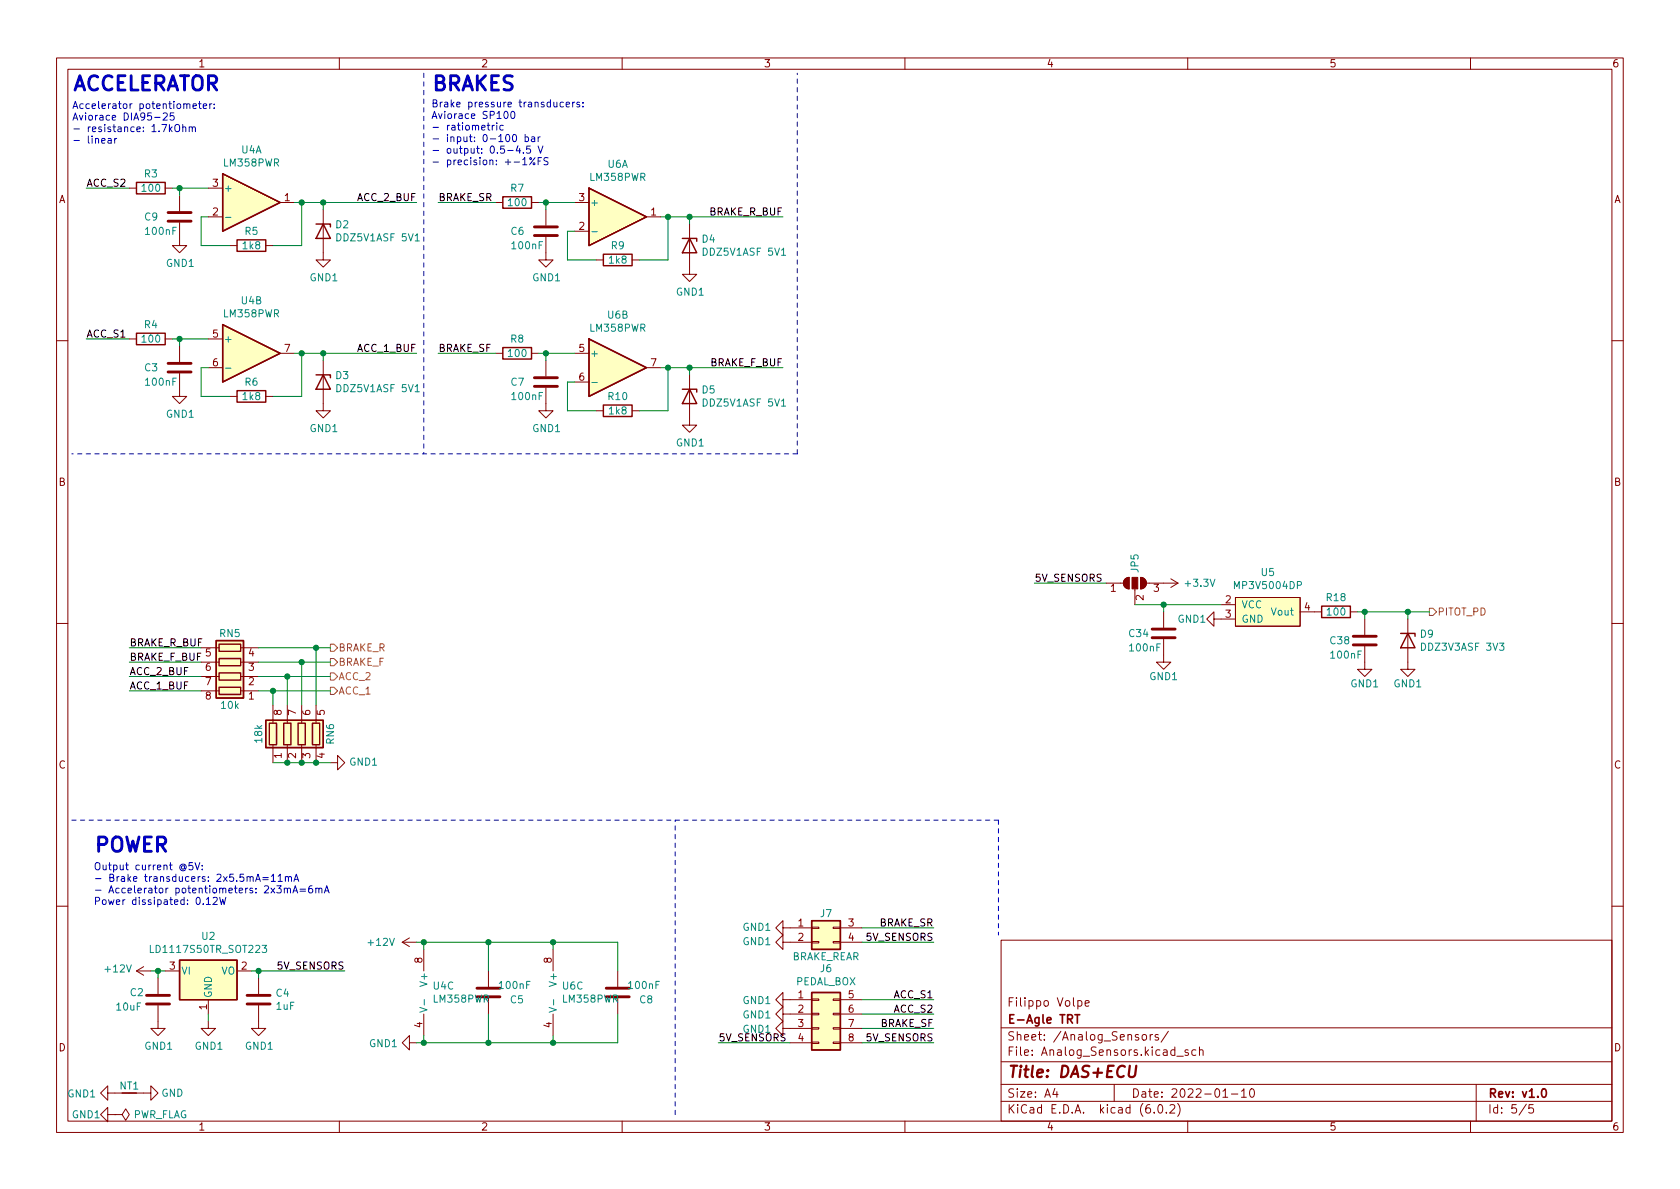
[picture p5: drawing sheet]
<svg xmlns="http://www.w3.org/2000/svg" width="297mm" height="210mm" viewBox="0 0 297 210" stroke-linecap="round" stroke-linejoin="round" font-family="sans-serif">
<g fill="none" stroke="#840000" stroke-width=".18">
<path d="M10 10.2h277v190.1h-277zM12 12.2h273v186.1h-273zM60 10.2v2M110 10.2v2M160 10.2v2M210 10.2v2M260 10.2v2M22.9 33.3h1.2M29.2 33.3h1.3M31.7 39.4v4h1.3l-1.3 1.3-1.2-1.3h1.2M31.7 34.5v2.8M36.8 38.3h2.6"/>
<path d="M36.8 33.3h2.6M49.5 35.8h2.6M57.1 37.1v8.9h1.3l-1.3 1.2-1.2-1.2h1.2M87.6 35.8h1.3M94 35.8h1.2M96.5 37.1v2.8M101.6 35.8h2.5M114.3 38.3h2.5M121.9 39.6v8.9h1.3l-1.3 1.3-1.3-1.3h1.3M22.9 59.9h1.2M29.2 59.9h1.3M36.8 59.9h2.6"/>
<path d="M40.6 43.4h1.3M47 43.4h1.3M96.5 41.9v4.1h1.3l-1.3 1.2-1.3-1.2h1.3M101.6 40.9h2.5M105.4 46h1.3M111.8 46h1.2M10 60.2h2M31.7 66v4.1h1.3l-1.3 1.3-1.2-1.3h1.2M31.7 61.2v2.8M36.8 65h2.6M40.6 70.1h1.3M47 70.1h1.3"/>
<path d="M49.5 62.5h2.6M57.1 63.7v8.9h1.3l-1.3 1.3-1.2-1.3h1.2M87.6 62.5h1.3M94 62.5h1.2M96.5 68.6v4h1.3l-1.3 1.3-1.3-1.3h1.3M96.5 63.7v2.8M101.6 62.5h2.5M101.6 67.6h2.5M105.4 72.6h1.3M111.8 72.6h1.2M114.3 65h2.5M121.9 66.3v8.9h1.3l-1.3 1.2-1.3-1.2h1.3"/>
<path d="M285 60.2h2M10 110.2h2M35.6 119.6h3.1M35.6 117.1h3.1M35.6 114.5h3.1M42.5 119.6h3.2M42.5 117.1h3.2M42.5 114.5h3.2M195.6 103.1h3M198.9 102.4l.7-.3v2a1.02 1.02 0 0 1-.9-.6 1.02 1.02 0 0 1 .2-1.1zM200.7 104.1v2.8M201.7 102.1a1.02 1.02 0 0 1 1 1 1.02 1.02 0 0 1-1 1z"/>
<path d="M202.7 103.1h5.6M205.7 113v4.1h1.3l-1.3 1.3-1.2-1.3h1.2M205.7 108.2v2.8M207 102.4l1.3 .7M208.3 103.1l-1.3 .8M214.6 109.5v-1.3l-1.2 1.3 1.2 1.2v-1.2h3.8M215.9 106.9h2.5M218.4 105.7h11.5v5h-11.5zM229.9 108.2h3.8M238.8 108.2h1.2M241.3 114.3v4.1h1.3l-1.3 1.2-1.3-1.2h1.3M241.3 109.5v2.8"/>
<path d="M248.9 109.5v8.9h1.3l-1.3 1.2-1.3-1.2h1.3M285 110.2h2M35.6 122.2h3.1M42.5 122.2h3.2M48.3 124.7v3.2M48.3 131.7v3.2M50.8 124.7v3.2M50.8 131.7v3.2M53.3 124.7v3.2M53.3 131.7v3.2M55.9 124.7v3.2M55.9 131.7v3.2"/>
<path d="M58.4 134.9h1.3v-1.3l1.3 1.3-1.3 1.2v-1.2M10 160.2h2M24.1 171.7l1.3 .8M24.1 171.7h2.6M25.4 170.9l-1.3 .8M27.9 177.8v4.1h1.3l-1.3 1.2-1.2-1.2h1.2M27.9 173v2.8M29.2 171.7h2.5M36.8 176.8v2.5M41.9 171.7h2.5M45.7 177.8v4.1h1.3l-1.3 1.2-1.3-1.2h1.3M45.7 173v2.8"/>
<path d="M71.1 166.6l1.3 .8M71.1 166.6h2.6M72.4 165.9l-1.3 .7M74.9 167.9v3.8M74.9 179.3v3.8M86.4 171.7v2.8M86.4 176.5v2.8M97.8 167.9v3.8M97.8 179.3v3.8M109.2 171.7v2.8M109.2 176.5v2.8M138.4 179.3v-1.3l-1.2 1.3 1.2 1.3v-1.3h5.1"/>
<path d="M138.4 176.8v-1.3l-1.2 1.3 1.2 1.2v-1.2h5.1M138.4 166.6v1.3l-1.2-1.3 1.2-1.3v1.3h5.1M138.4 164.1v1.2l-1.2-1.2 1.2-1.3v1.3h5.1M143.5 179.2h1.3v.2h-1.3zM143.5 176.7h1.3v.2h-1.3zM143.5 166.5h1.3v.2h-1.3zM143.5 164h1.3v.2h-1.3zM147.3 179.2h1.3v.2h-1.3zM147.3 176.7h1.3v.2h-1.3zM147.3 166.5h1.3v.2h-1.3zM147.3 164h1.3v.2h-1.3zM148.6 166.6h3.8"/>
<path d="M148.6 176.8h3.8M148.6 179.3h3.8M148.6 164.1h3.8M177 166.3h108v32h-108zM190.6 177l.4-.1 .3 .3v.4l-.2 .3h-.5M191.9 177.4l.7-.1-.1-.3-.4-.1-.2 .2v.8h.6M285 160.2h2M19 193.3v-1.3l-1.2 1.3 1.2 1.3v-1.3h7.7v-1.3l1.2 1.3-1.2 1.3v-1.3M19 197.1v-1.3l-1.2 1.3 1.2 1.3v-1.3h1.3M20.3 197.1h1.3l.6-1 .7 1-.7 1-.6-1M20.3 197.1h.1M36.8 180.6v1.3h1.3l-1.3 1.2-1.2-1.2h1.2"/>
<path d="M60 198.3v2M72.4 184.4v-1.3l-1.3 1.3 1.3 1.3v-1.3h1.3M110 198.3v2M138.4 181.9v-1.3l-1.2 1.3 1.2 1.2v-1.2h5.1M139.7 184.4h3.8M143.5 184.3h1.3v.2h-1.3zM143.5 181.7h1.3v.3h-1.3zM147.3 184.3h1.3v.2h-1.3zM147.3 181.7h1.3v.3h-1.3zM148.6 181.9h3.8M148.6 184.4h3.8M160 198.3v2"/>
<path d="M177 194.8h108M177 191.8h108M177 187.8h108M177 181.8h108M186.5 192.5l-.4 1h1M186.9 193v1M197 191.8v3M202 183.1l.2-.2 .4 .2 .1 .5-.1 .3h-.4l-.2-.1zM203.4 182.9v1M203.8 182.9l-.3 .1-.1 .2M204.1 196.7v.1M204.8 183l-.4-.1-.2 .2 .1 .3 .5 .1v.4h-.6"/>
<path d="M204.9 195.4l.2-.1a.81 .81 0 0 1 .6 .7 .81 .81 0 0 1-.3 .8h-.2a.81 .81 0 0 1-.6-.6 .81 .81 0 0 1 .3-.8zM206.2 196.7v.1M206.6 182.4l-1.3 1.9M206.9 195.5l.5-.2 .2 .2 .1 .3-.9 1h.9M208.1 186.8h1.1M208.2 195.1a1.72 1.72 0 0 1 0 2.3M210 198.3v2M210.1 185.7l-.4-.1-.2 .2 .1 .3 .5 .1v.4h-.6M211.4 185.7l-.4-.1-.3 .3v.4l.2 .3h.5M212.1 185.8l.2-.2 .3 .1 .1 .9M212.1 185.1v1.5M216.2 194h.9"/>
<path d="M217.7 193.5h1.2M219.5 193l.4-.5v1.5M219.5 194h.9M221.1 192.7l.2-.2a.81 .81 0 0 1 .6 .7 .81 .81 0 0 1-.3 .8h-.2a.81 .81 0 0 1-.3-1.3zM260 198.3v2M261 191.8v6.5M269.9 195.3l-1.3 1.9M271.1 195.3h-.7l-.1 .7 .2-.1 .5 .1 .2 .2-.1 .5-.2 .1-.6-.1"/>
</g>
<path d="M190.1 179.4h.8M190.5 179.4v1.5M272.8 192.6l.1-.1a.81 .81 0 0 1 .6 .7 .81 .81 0 0 1-.3 .8h-.1a.81 .81 0 0 1-.6-.6 .81 .81 0 0 1 .3-.8z" fill="none" stroke="#840000" stroke-width=".3"/>
<path d="M199.8 188.5l-.2 1.6 .1 .3a.66 .66 0 0 0 1-.3l.2-1.6" fill="none" stroke="#840000" stroke-width=".4"/>
<g fill="#ffffc2" stroke="#ffffc2" stroke-width=".18">
<path d="M218.4 105.7h11.5v5h-11.5z"/>
<path d="M104.1 59.9l10.2 5.1-10.2 5.1z"/>
<path d="M104.1 33.3l10.2 5-10.2 5.1z"/>
<path d="M39.4 57.4l10.1 5.1-10.1 5.1z"/>
<path d="M39.4 30.7l10.1 5.1-10.1 5.1z"/>
<path d="M38.2 113.3h4.9v10.1h-4.9z"/>
<path d="M31.7 169.8h10.2v7h-10.2z"/>
<path d="M47 127.4h10.1v4.8h-10.1z"/>
<path d="M143.5 175.5h5.1v10.2h-5.1z"/>
<path d="M143.5 162.8h5.1v5.1h-5.1z"/>
</g>
<g fill="none" stroke="#840000" stroke-width=".51">
<path d="M29.7 39.1h4.1M29.7 37.6h4.1M94.5 41.7h4.1M94.5 40.1h4.1M29.7 65.8h4.1M29.7 64.3h4.1M94.5 68.3h4.1M94.5 66.8h4.1M203.7 112.8h4.1M203.7 111.2h4.1M239.3 114h4M239.3 112.5h4"/>
<path d="M25.9 177.5h4.1M25.9 176h4.1M43.7 177.5h4.1M43.7 176h4.1M84.3 174.7h4.1M84.3 176.3h4.1M107.2 174.7h4.1M107.2 176.3h4.1"/>
</g>
<g fill="none" stroke="#840000" stroke-width=".25">
<path d="M24.1 32.3h5.1v2h-5.1zM39.4 30.7l10.1 5.1-10.1 5.1zM55.9 39.6h2.5v.5M57.1 39.6l1.3 2.6h-2.5zM88.9 34.8h5.1v2h-5.1zM104.1 33.3l10.2 5-10.2 5.1zM24.1 58.9h5.1v2.1h-5.1zM39.4 57.4l10.1 5.1-10.1 5.1zM41.9 42.4h5.1v2h-5.1zM104.1 59.9l10.2 5.1-10.2 5.1zM106.7 45h5.1v2h-5.1zM120.6 42.2h2.6v.5"/>
<path d="M121.9 42.2l1.3 2.5h-2.6zM41.9 69.1h5.1v2h-5.1zM55.9 66.3h2.5v.5M57.1 66.3l1.3 2.5h-2.5zM88.9 61.5h5.1v2h-5.1zM106.7 71.6h5.1v2.1h-5.1zM120.6 68.8h2.6v.5M121.9 68.8l1.3 2.6h-2.6zM38.2 113.3h4.9v10.1h-4.9zM38.7 119h3.8v1.3h-3.8zM38.7 116.5h3.8v1.2h-3.8zM38.7 113.9h3.8v1.3h-3.8z"/>
<path d="M233.7 107.2h5.1v2h-5.1zM247.6 112h2.6v.5M248.9 112l1.3 2.5h-2.6zM38.7 121.5h3.8v1.3h-3.8zM47 127.4h10.1v4.8h-10.1zM47.6 127.9h1.3v3.8h-1.3zM50.2 127.9h1.2v3.8h-1.2zM52.7 127.9h1.3v3.8h-1.3zM55.2 127.9h1.3v3.8h-1.3zM31.7 169.8h10.2v7h-10.2zM143.5 175.5h5.1v10.2h-5.1zM143.5 162.8h5.1v5.1h-5.1z"/>
<path d="M21.6 193.3h2.5"/>
</g>
<g fill="none" stroke="#008484" stroke-width=".18">
<path d="M39.9 38.4h.9M73.4 42.6h.7M104.6 41h1M138.2 45.1h.7M39.9 65.1h.9M73.4 69.3h.7M104.6 67.6h1M138.2 71.8h.7M26.6 167.2v1.2h.6M46.4 167.2h.7l-.4 .5 .4 .1v.5l-.2 .1-.5-.1M74.2 178.1l1.3 .5-1.3 .4M75 176.8v.9"/>
<path d="M97.1 178.1l1.3 .5-1.3 .4M97.9 176.8v.9"/>
</g>
<g fill="#840000" stroke="#840000" stroke-width=".18">
<path d="M198.9 102.4l.7-.3v2a1.02 1.02 0 0 1-.9-.6 1.02 1.02 0 0 1 .2-1.1z"/>
<path d="M200.2 102.1h1v2h-1z"/>
<path d="M201.7 102.1a1.02 1.02 0 0 1 1 1 1.02 1.02 0 0 1-1 1z"/>
</g>
<path d="M58.4 116.5h.7l.6 .6-.6 .6h-.7zM58.4 113.9h.7l.6 .6-.6 .7h-.7zM58.4 119h.7l.6 .6-.6 .7h-.7zM252.7 107.6h.7l.6 .6-.6 .6h-.7zM58.4 121.5h.7l.6 .7-.6 .6h-.7z" fill="none" stroke="#848400" stroke-width=".18"/>
<g fill="none" stroke="#0000c2" stroke-width=".18">
<path d="M30.7 20h-.6v.6l.2-.1h.4l.1 .2-.1 .4-.1 .1-.5-.1M34.1 18.8l.6-.2v-.2l-.4-.1-.2 .2 .1 .6h.5M35.1 18.3h.5M35.3 17.9v1.1l.3 .2M35.9 18.8l.6-.2v-.2l-.4-.1-.2 .2 .1 .6h.5M37.1 18.3v.9M37.5 18.3l-.4 .3M37.9 19.1v.1M37.9 18.4v.1M89.2 19.8l.2-.1a.68 .68 0 0 1 .4 .6 .68 .68 0 0 1-.4 .7l-.2-.2-.1-.3zM90.4 19.8l.2-.1a.68 .68 0 0 1 .4 .6 .68 .68 0 0 1-.4 .7l-.2-.2-.1-.3zM99.6 18.1h-.3l-.3 .2 .1 .6h.5"/>
<path d="M100.1 18.5l.6-.1-.1-.3h-.3l-.2 .1 .1 .7h.4M101.3 18.1v.8M101.6 18.1l-.3 .2M102.5 18.1h-.3l-.2 .1v.2l.5 .2v.3h-.5M103.1 18.8v.1M103.1 18.1v.1M19.1 24.5h.5l.1 .8M19.7 24.8h-.5l-.1 .2 .1 .3h.5M20.3 24.5v.8M20.6 24.5l-.3 .2M27.4 20.8h.9M28.9 20.1l.4-.1 .3 .3-.8 .9h.8"/>
<path d="M31.1 22.1l.1-.1a.43 .43 0 0 1 .6 .4v.5a.42 .42 0 0 1-.5 .4 .42 .42 0 0 1-.4-.4v-.5zM32.3 22.6l.2-.2 .3 .1 .1 .8M32.3 22v1.3M33.5 22.6l.1-.2 .3 .1 .1 .8M33.5 22.4v.9M34 22.6l.2-.2 .3 .1v.8M86.1 22.2h.5M86.3 21.7v1.1l.3 .2M87 22.2v.8M87.4 22.2l-.4 .2M87.8 21.7v.2M87.8 22.2v.8"/>
<path d="M89 22.2h-.4l-.2 .2 .1 .5h.5M90.7 23.9l.2-.1a.68 .68 0 0 1 .5 .6 .68 .68 0 0 1-.5 .6l-.2-.1-.1-.3zM91.6 25.8l-.3 .9h.8M91.9 26.2v.9M92.4 28.2l.4-.3v1.2M92.4 29.1h.7M92.5 27v.1M92.8 24.3l.4-.1 .3 .2-.2 .6h-.5M92.8 23.8v1.2M93.8 25.8h-.7v.6l.2-.1 .4 .1 .1 .1v.5l-.2 .1-.5-.1M94 24.3h.5v.7M94.5 24.5l-.4 .1-.2 .1 .2 .3h.4"/>
<path d="M94.6 27.9l-1 1.2M95.1 25.8l.5 1.3 .4-1.3M95.1 24.2v.8M95.1 28.5h.5M95.5 24.2l-.4 .2M95.7 27.9h-.6v1.2M96.9 27.9h-.5l-.2 .2 .1 .3 .5 .3v.3l-.1 .1h-.5M34.1 152.5h-.6l-.1 .6 .2-.1 .4 .1 .1 .2v.4l-.2 .1-.5-.1M34.5 152.5l.4 1.3 .4-1.3M35.8 153.7v.1M35.8 153v.1M36.5 159l.3-.3v1.2"/>
<path d="M36.5 159.9h.7M37.7 158.8l.5-.1 .2 .3-.8 .9h.8M38.8 158.7l.3 1.2 .3-.9 .2 .9 .3-1.2M46.5 155.2h.9M46.5 155.6h.9M48 155l.3-.4v1.3M48 155.9h.7M49.2 155l.3-.4v1.3M49.2 155.9h.7M50.3 157.2l.2-.1h.3v.8M50.5 155.1l.1-.1 .3 .1 .1 .8M50.5 155v.9"/>
<path d="M50.8 157.2l.2-.1h.3l.1 .8M51 155.2l.2-.2 .3 .1v.8M51.8 157.9l.4-1.3 .4 1.3M51.9 157.5h.6M52 155.9l.4-1.3 .4 1.3M52.1 155.5h.6M53.1 157.2h.9M53.1 157.6h.9M55.2 156.6l-.4 .1a.86 .86 0 0 0 0 1.2l.4-.1 .1-.4-.3-.3h-.2l-.2 .3M55.8 157.2l.2-.1h.3l.1 .8M55.8 157.1v.8M56.4 157.2l.2-.1h.3v.8"/>
<path d="M57.3 157.9l.5-1.3 .4 1.3M57.5 157.5h.6"/>
<circle cx="93.8" cy="28" r=".18"/>
<circle cx="94.4" cy="29" r=".18"/>
</g>
<path d="M74.9 12.9v67.4M141 80.3v-67.4M141 80.3h-128.3M12.7 145h163.8M176.5 145v20.3M119.4 197.1v-52.1" fill="none" stroke="#0000c2" stroke-width=".18" stroke-dasharray=".8 .8"/>
<g fill="none" stroke="#008400" stroke-width=".18">
<path d="M15.2 33.3h7.7M30.5 33.3h6.3M31.7 33.3v1.2M36.8 38.3h-1.2v5.1h5M52.1 35.8h21.6M53.3 35.8v7.6h-5M57.1 35.8v1.3M77.5 35.8h10.1M95.2 35.8h6.4M96.5 35.8v1.3M116.8 38.3h21.6M118.1 38.3v7.7h-5.1"/>
<path d="M121.9 38.3v1.3M15.2 59.9h7.7M30.5 59.9h6.3M31.7 59.9v1.3M101.6 40.9h-1.3v5.1h5.1M36.8 65h-1.2v5.1h5M52.1 62.5h21.6M53.3 62.5v7.6h-5M57.1 62.5v1.2M77.5 62.5h10.1M95.2 62.5h6.4M96.5 62.5v1.2"/>
<path d="M101.6 67.6h-1.3v5h5.1M116.8 65h21.6M118.1 65v7.6h-5.1M121.9 65v1.3M22.9 119.6h12.7M22.9 117.1h12.7M22.9 114.5h12.7M45.7 119.6h12.7M45.7 117.1h12.7M45.7 114.5h12.7M50.8 119.6v5.1M53.3 117.1v7.6"/>
<path d="M55.9 114.5v10.2M182.9 103.1h12.7M200.7 106.9h15.2M205.7 106.9v1.3M240 108.2h12.7M241.3 108.2v1.3M248.9 108.2v1.3M22.9 122.2h12.7M45.7 122.2h12.7M48.3 134.9h10.1M48.3 122.2v2.5M26.7 171.7h2.5"/>
<path d="M27.9 171.7v1.3M36.8 179.3v1.3M44.4 171.7h16.6M45.7 171.7v1.3M73.7 166.6h35.5v5.1M74.9 166.6v1.3M86.4 166.6v5.1M86.4 179.3v5.1M97.8 166.6v1.3M109.2 179.3v5.1h-35.5M152.4 166.6h12.7M152.4 179.3h12.7"/>
<path d="M152.4 176.8h12.7M152.4 164.1h12.7M74.9 183.1v1.3M97.8 183.1v1.3M127 184.4h12.7M152.4 184.4h12.7M152.4 181.9h12.7"/>
</g>
<g fill="#008400" stroke="#008400" stroke-width=".18">
<circle cx="50.8" cy="119.6" r=".46"/>
<circle cx="53.3" cy="117.1" r=".46"/>
<circle cx="48.3" cy="122.2" r=".46"/>
<circle cx="55.9" cy="114.5" r=".46"/>
<circle cx="57.1" cy="35.8" r=".46"/>
<circle cx="57.1" cy="62.5" r=".46"/>
<circle cx="53.3" cy="35.8" r=".46"/>
<circle cx="74.9" cy="166.6" r=".46"/>
<circle cx="45.7" cy="171.7" r=".46"/>
<circle cx="50.8" cy="134.9" r=".46"/>
<circle cx="55.9" cy="134.9" r=".46"/>
<circle cx="53.3" cy="134.9" r=".46"/>
<circle cx="27.9" cy="171.7" r=".46"/>
<circle cx="53.3" cy="62.5" r=".46"/>
<circle cx="31.7" cy="59.9" r=".46"/>
<circle cx="31.7" cy="33.3" r=".46"/>
<circle cx="96.5" cy="35.8" r=".46"/>
<circle cx="96.5" cy="62.5" r=".46"/>
<circle cx="248.9" cy="108.2" r=".46"/>
<circle cx="118.1" cy="38.3" r=".46"/>
<circle cx="118.1" cy="65" r=".46"/>
<circle cx="121.9" cy="38.3" r=".46"/>
<circle cx="97.8" cy="166.6" r=".46"/>
<circle cx="97.8" cy="184.4" r=".46"/>
<circle cx="121.9" cy="65" r=".46"/>
<circle cx="241.3" cy="108.2" r=".46"/>
<circle cx="205.7" cy="106.9" r=".46"/>
<circle cx="86.4" cy="184.4" r=".46"/>
<circle cx="74.9" cy="184.4" r=".46"/>
<circle cx="86.4" cy="166.6" r=".46"/>
</g>
<g font-size="3.5" fill="#0000c2">
<text x="12.7" y="16">ACCELERATOR</text>
<text x="76.2" y="16">BRAKES</text>
<text x="16.5" y="150.7">POWER</text>
</g>
<text font-size="2.8" fill="#840000" x="178" y="190.6">Title: DAS+ECU</text>
<g font-size="2.1" fill="#840000">
<text x="178" y="178">Filippo Volpe</text>
<text x="178" y="184">Sheet: /Analog_Sensors/</text>
<text x="178" y="181">E-Agle TRT</text>
<text x="178" y="186.7">File: Analog_Sensors.kicad_sch</text>
<text x="178" y="196.9">KiCad E.D.A. kicad (6.0.2)</text>
<text x="178" y="194.1">Size: A4</text>
<text x="200" y="194.1">Date: 2022-01-10</text>
<text x="263" y="194.1">Rev: v1.0</text>
<text x="263" y="196.9">Id: 5/5</text>
</g>
<g font-size="1.8" fill="#840000">
<text x="35" y="11.9">1</text>
<text x="85" y="11.9">2</text>
<text x="135" y="11.9">3</text>
<text x="185" y="11.9">4</text>
<text x="235" y="11.9">5</text>
<text x="285" y="11.9">6</text>
<text x="10.3" y="35.9">A</text>
<text x="37.6" y="33">3</text>
<text x="50.3" y="35.6">1</text>
<text x="102.4" y="35.6">3</text>
<text x="285.3" y="35.9">A</text>
<text x="37.6" y="38.1">2</text>
<text x="102.4" y="40.6">2</text>
<text x="115.1" y="38.1">1</text>
<text x="37.6" y="59.7">5</text>
<text x="37.6" y="64.8">6</text>
<text x="50.3" y="62.2">7</text>
<text x="102.4" y="62.2">5</text>
<text x="115.1" y="64.8">7</text>
<text x="102.4" y="67.3">6</text>
<text x="10.3" y="85.9">B</text>
<text x="285.3" y="85.9">B</text>
<text x="196.4" y="104.6">1</text>
<text x="202.2" y="106.2" transform="rotate(-90 202.2 106.2)">2</text>
<text x="204" y="104.6">3</text>
<text x="216.7" y="106.7">2</text>
<text x="230.6" y="107.9">4</text>
<text x="216.7" y="109.2">3</text>
<text x="36.3" y="116.1">5</text>
<text x="36.3" y="118.6">6</text>
<text x="44" y="118.6">3</text>
<text x="44" y="116.1">4</text>
<text x="36.3" y="121.2">7</text>
<text x="36.3" y="123.7">8</text>
<text x="44" y="123.7">1</text>
<text x="44" y="121.2">2</text>
<text x="49.8" y="126.5" transform="rotate(-90 49.8 126.5)">8</text>
<text x="52.3" y="126.5" transform="rotate(-90 52.3 126.5)">7</text>
<text x="54.9" y="126.5" transform="rotate(-90 54.9 126.5)">6</text>
<text x="57.4" y="126.5" transform="rotate(-90 57.4 126.5)">5</text>
<text x="10.3" y="135.9">C</text>
<text x="49.8" y="134.1" transform="rotate(-90 49.8 134.1)">1</text>
<text x="52.3" y="134.1" transform="rotate(-90 52.3 134.1)">2</text>
<text x="54.9" y="134.1" transform="rotate(-90 54.9 134.1)">3</text>
<text x="57.4" y="134.1" transform="rotate(-90 57.4 134.1)">4</text>
<text x="285.3" y="135.9">C</text>
<text x="141.1" y="163.8">1</text>
<text x="141.1" y="166.4">2</text>
<text x="150" y="163.8">3</text>
<text x="150" y="166.4">4</text>
<text x="30" y="171.4">3</text>
<text x="42.7" y="171.4">2</text>
<text x="74.7" y="170.3" transform="rotate(-90 74.7 170.3)">8</text>
<text x="97.5" y="170.3" transform="rotate(-90 97.5 170.3)">8</text>
<text x="36.6" y="178.5" transform="rotate(-90 36.6 178.5)">1</text>
<text x="141.1" y="176.5">1</text>
<text x="141.1" y="179.1">2</text>
<text x="150" y="176.5">5</text>
<text x="150" y="179.1">6</text>
<text x="10.3" y="185.9">D</text>
<text x="74.7" y="181.7" transform="rotate(-90 74.7 181.7)">4</text>
<text x="97.5" y="181.7" transform="rotate(-90 97.5 181.7)">4</text>
<text x="141.1" y="181.6">3</text>
<text x="141.1" y="184.1">4</text>
<text x="150" y="181.6">7</text>
<text x="150" y="184.1">8</text>
<text x="285.3" y="185.9">D</text>
<text x="35" y="199.9">1</text>
<text x="85" y="199.9">2</text>
<text x="135" y="199.9">3</text>
<text x="185" y="199.9">4</text>
<text x="235" y="199.9">5</text>
<text x="285" y="199.9">6</text>
</g>
<g font-size="1.8" fill="#0000c2">
<text x="12.7" y="19.3">Accelerator potentiometer:</text>
<text x="12.7" y="21.3">Aviorace DIA95-25</text>
<text x="12.7" y="23.3">- resistance: 1.7kOhm</text>
<text x="76.2" y="19">Brake pressure transducers:</text>
<text x="76.2" y="21">Aviorace SP100</text>
<text x="76.2" y="23.1">- ratiometric</text>
<text x="12.7" y="25.4">- linear</text>
<text x="76.2" y="25.1">- input: 0-100 bar</text>
<text x="76.2" y="27.2">- output: 0.5-4.5 V</text>
<text x="76.2" y="29.2">- precision: +-1%FS</text>
<text x="16.5" y="153.9">Output current @5V:</text>
<text x="16.5" y="155.9">- Brake transducers: 2x5.5mA=11mA</text>
<text x="16.5" y="158">- Accelerator potentiometers: 2x3mA=6mA</text>
<text x="16.5" y="160">Power dissipated: 0.12W</text>
</g>
<g font-size="1.8" fill="#008484">
<text x="39.6" y="29.4">LM358PWR</text>
<text x="42.7" y="27.1">U4A</text>
<text x="107.5" y="29.7">U6A</text>
<text x="25.2" y="33.9">100</text>
<text x="25.5" y="31.4">R3</text>
<text x="39.5" y="33.9">+</text>
<text x="90.3" y="33.9">R7</text>
<text x="104.4" y="32">LM358PWR</text>
<text x="25.6" y="39">C9</text>
<text x="25.9" y="41.5">100nF</text>
<text x="43.3" y="41.5">R5</text>
<text x="59.4" y="40.4">D2</text>
<text x="90" y="36.4">100</text>
<text x="90.4" y="41.5">C6</text>
<text x="104.3" y="36.4">+</text>
<text x="29.4" y="47.2">GND1</text>
<text x="43" y="44.1">1k8</text>
<text x="59.8" y="42.7">DDZ5V1ASF 5V1</text>
<text x="90.6" y="44.1">100nF</text>
<text x="107.7" y="46.6">1k8</text>
<text x="108.1" y="44.1">R9</text>
<text x="124.1" y="42.9">D4</text>
<text x="124.6" y="45.2">DDZ5V1ASF 5V1</text>
<text x="42.7" y="53.8">U4B</text>
<text x="54.8" y="49.7">GND1</text>
<text x="94.2" y="49.7">GND1</text>
<text x="119.6" y="52.3">GND1</text>
<text x="25.5" y="58">R4</text>
<text x="39.6" y="56.1">LM358PWR</text>
<text x="104.4" y="58.6">LM358PWR</text>
<text x="107.5" y="56.3">U6B</text>
<text x="25.2" y="60.6">100</text>
<text x="25.6" y="65.7">C3</text>
<text x="39.5" y="60.6">+</text>
<text x="90" y="63.1">100</text>
<text x="90.3" y="60.6">R8</text>
<text x="104.3" y="63.1">+</text>
<text x="25.9" y="68.2">100nF</text>
<text x="43" y="70.7">1k8</text>
<text x="43.3" y="68.2">R6</text>
<text x="59.4" y="67">D3</text>
<text x="59.8" y="69.3">DDZ5V1ASF 5V1</text>
<text x="90.4" y="68.2">C7</text>
<text x="90.6" y="70.7">100nF</text>
<text x="107.6" y="70.7">R10</text>
<text x="124.1" y="69.6">D5</text>
<text x="124.6" y="71.9">DDZ5V1ASF 5V1</text>
<text x="29.4" y="73.9">GND1</text>
<text x="54.8" y="76.4">GND1</text>
<text x="94.2" y="76.4">GND1</text>
<text x="107.7" y="73.3">1k8</text>
<text x="119.6" y="78.9">GND1</text>
<text x="201.3" y="101.2" transform="rotate(-90 201.3 101.2)">JP5</text>
<text x="223" y="101.8">U5</text>
<text x="209.8" y="103.8">+3.3V</text>
<text x="218.6" y="104.2">MP3V5004DP</text>
<text x="219.5" y="107.6">VCC</text>
<text x="234.6" y="106.3">R18</text>
<text x="38.9" y="112.6">RN5</text>
<text x="199.7" y="112.6">C34</text>
<text x="208.3" y="110.1">GND1</text>
<text x="219.5" y="110.1">GND</text>
<text x="224.9" y="108.8">Vout</text>
<text x="234.7" y="108.8">100</text>
<text x="235.3" y="113.9">C38</text>
<text x="251.1" y="112.7">D9</text>
<text x="199.8" y="115.2">100nF</text>
<text x="235.4" y="116.5">100nF</text>
<text x="251.6" y="115.1">DDZ3V3ASF 3V3</text>
<text x="39.2" y="125.3">10k</text>
<text x="203.3" y="120.3">GND1</text>
<text x="238.8" y="121.5">GND1</text>
<text x="246.5" y="121.5">GND1</text>
<text x="46.4" y="131.3" transform="rotate(-90 46.4 131.3)">18k</text>
<text x="59.1" y="131.6" transform="rotate(-90 59.1 131.6)">RN6</text>
<text x="61.8" y="135.4">GND1</text>
<text x="35.7" y="166.2">U2</text>
<text x="65.2" y="167.3">+12V</text>
<text x="131.4" y="167.1">GND1</text>
<text x="131.4" y="164.6">GND1</text>
<text x="145.1" y="162.2">J7</text>
<text x="18.7" y="172">+12V</text>
<text x="27.1" y="168.5">LD1117S50TR_SOT223</text>
<text x="32" y="172.3">VI</text>
<text x="39.1" y="172.3">VO</text>
<text x="139.9" y="169.8">BRAKE_REAR</text>
<text x="145.1" y="171.9">J6</text>
<text x="20.7" y="178.7">10uF</text>
<text x="23" y="176.1">C2</text>
<text x="37.5" y="176.5" transform="rotate(-90 37.5 176.5)">GND</text>
<text x="48.8" y="176.2">C4</text>
<text x="48.9" y="178.6">1uF</text>
<text x="75.6" y="174" transform="rotate(-90 75.6 174)">V+</text>
<text x="76.6" y="175">U4C</text>
<text x="76.7" y="177.3">LM358PWR</text>
<text x="88.4" y="174.9">100nF</text>
<text x="90.3" y="177.4">C5</text>
<text x="98.4" y="174" transform="rotate(-90 98.4 174)">V+</text>
<text x="99.5" y="175">U6C</text>
<text x="99.6" y="177.3">LM358PWR</text>
<text x="111.3" y="174.9">100nF</text>
<text x="113.1" y="177.4">C8</text>
<text x="131.4" y="177.5">GND1</text>
<text x="140.6" y="174.2">PEDAL_BOX</text>
<text x="25.6" y="185.6">GND1</text>
<text x="34.5" y="185.6">GND1</text>
<text x="43.4" y="185.6">GND1</text>
<text x="65.3" y="185.2">GND1</text>
<text x="131.4" y="182.6">GND1</text>
<text x="131.4" y="180.1">GND1</text>
<text x="12" y="194.1">GND1</text>
<text x="12.8" y="197.7">GND1</text>
<text x="21.2" y="192.7">NT1</text>
<text x="23.4" y="197.7">PWR_FLAG</text>
<text x="28.5" y="193.9">GND</text>
</g>
<g font-size="1.8">
<text x="15.2" y="33">ACC_S2</text>
<text x="63.2" y="35.5">ACC_2_BUF</text>
<text x="77.5" y="35.5">BRAKE_SR</text>
<text x="125.3" y="38.1">BRAKE_R_BUF</text>
<text x="15.2" y="59.7">ACC_S1</text>
<text x="63.2" y="62.2">ACC_1_BUF</text>
<text x="77.5" y="62.2">BRAKE_SF</text>
<text x="125.5" y="64.8">BRAKE_F_BUF</text>
<text x="182.9" y="102.9">5V_SENSORS</text>
<text x="22.9" y="114.3">BRAKE_R_BUF</text>
<text x="22.9" y="119.4">ACC_2_BUF</text>
<text x="22.9" y="116.8">BRAKE_F_BUF</text>
<text x="22.9" y="121.9">ACC_1_BUF</text>
<text x="153.3" y="166.4">5V_SENSORS</text>
<text x="155.4" y="163.8">BRAKE_SR</text>
<text x="49.2" y="171.4">5V_SENSORS</text>
<text x="158.1" y="179.1">ACC_S2</text>
<text x="158.1" y="176.5">ACC_S1</text>
<text x="127" y="184.1">5V_SENSORS</text>
<text x="153.3" y="184.1">5V_SENSORS</text>
<text x="155.6" y="181.6">BRAKE_SF</text>
</g>
<g font-size="1.8" fill="#848400">
<text x="254.1" y="108.8">PITOT_PD</text>
<text x="59.8" y="117.7">BRAKE_F</text>
<text x="59.8" y="115.2">BRAKE_R</text>
<text x="59.8" y="120.3">ACC_2</text>
<text x="59.8" y="122.8">ACC_1</text>
</g>
</svg>
